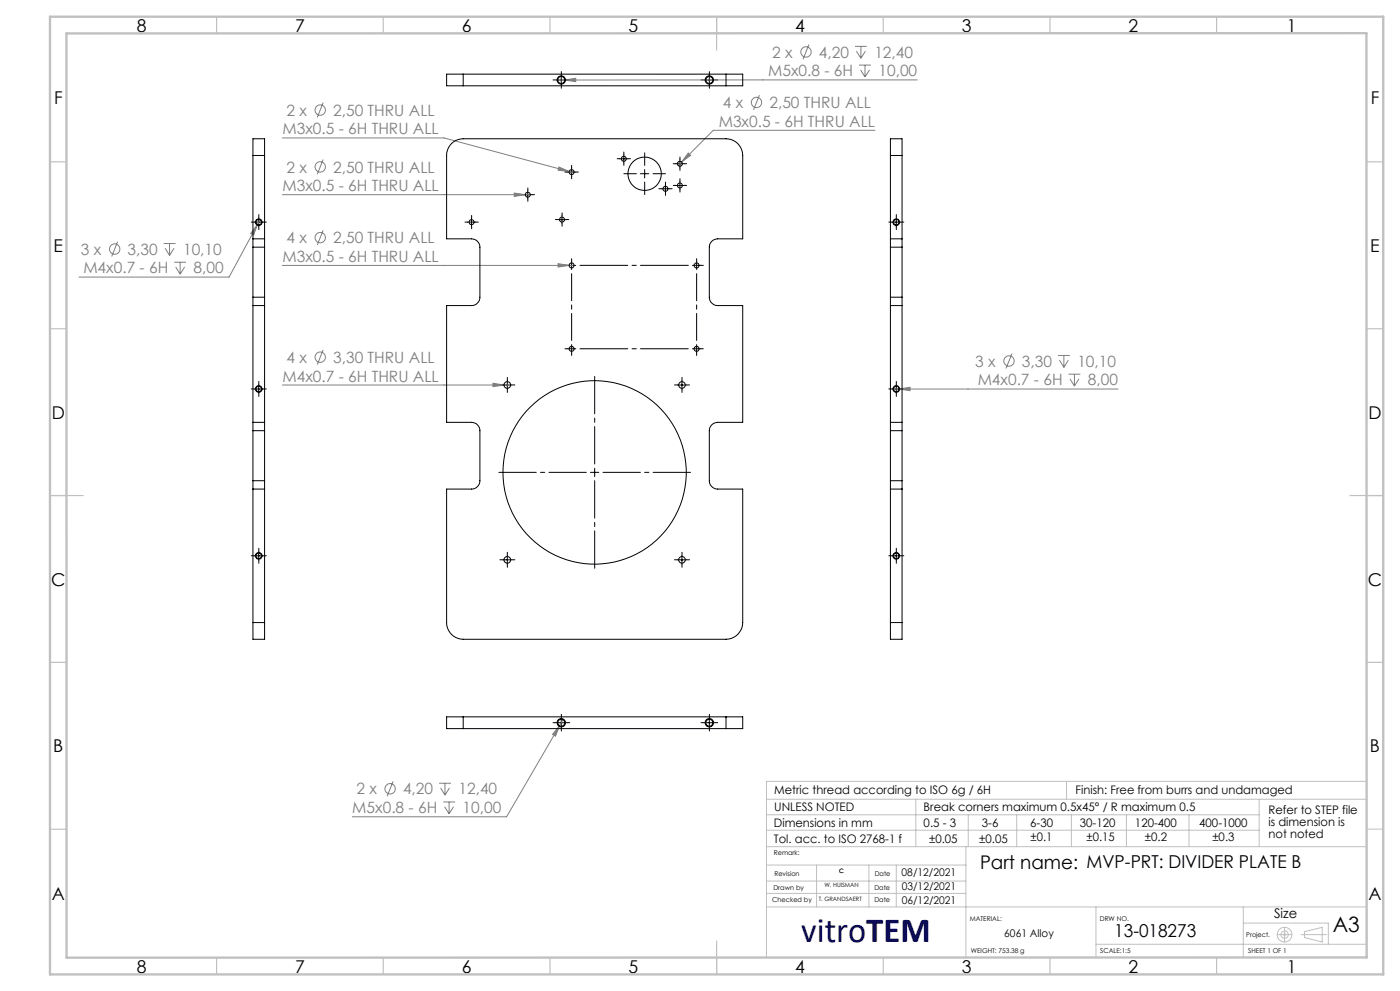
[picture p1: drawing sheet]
<svg xmlns="http://www.w3.org/2000/svg" width="420mm" height="297mm" viewBox="0 0 420 297" stroke-linecap="round" stroke-linejoin="round" font-family="sans-serif">
<g fill="none" stroke="#808080" stroke-width=".3">
<path d="M242.7 13.3l-1.8 4.5M256.5 13.9h3.5M256.9 15.3l1.4 2.2M257.7 19.5h3.6M258.3 13.9v3.6M259.5 19.5v3.6M259.6 15.3l-1.3 2.2M96.9 30.8l-1.7 4.4M169.4 24l3.3-.5v1zM227.8 28.5l-1.7 4.4M258.2 21l1.3 2.1M260.8 21l-1.3 2.1"/>
<path d="M262.5 39h-48.5l-10.6 10.6M275.2 24h-107.9M84.7 41.3h48.5l37.5 10.1M84.7 58.3h74.4M96.9 47.8l-1.7 4.4M154.3 57.9l3.3 .4-3.3 .6zM167.7 50.1l3 1.3-3.3-.4zM170.7 51.4l1.5 .4M206.5 45.9l.7 .7-2.7 1.9zM35.3 72.4l-1.8 4.5M49.1 73h3.6M49.5 74.4l1.4 2.1"/>
<path d="M50.9 73v3.5M52.2 74.4l-1.3 2.1M52.3 78.6h3.5M54 78.6v3.6M77.2 67.3l-1.1 3.1-.9-.4zM77.2 67.3l-8.5 15.7h-45M78 65.9l-.8 1.4M84.7 79.5h87.5M96.9 69l-1.7 4.4M167.4 79l3.3 .5-3.3 .5zM52.7 80l1.3 2.2M55.4 80l-1.4 2.2"/>
<path d="M84.7 115.4h68.5M96.9 104.8l-1.7 4.5M147.9 114.9l3.3 .5-3.3 .5zM268 116.6h67.4M269.7 116.6l3.3-.5v1zM303.6 106l-1.8 4.4M317.4 106.5h3.6M317.9 107.9l1.3 2.2M319.2 106.5v3.6M320.5 107.9l-1.3 2.2M320.6 112.1h3.5M321 113.6l1.3 2.1"/>
<path d="M322.3 112.1v3.6M323.7 113.6l-1.4 2.1M167.9 217.5l-1.2 3.1-.9-.5zM167.9 217.5l-15.9 27.3h-46.3M168.9 215.7l-1 1.8M117.9 234.2l-1.8 4.4M131.7 234.7h3.6M132.2 236.1l1.3 2.2M133.5 234.7v3.6M134.8 236.1l-1.3 2.2M133 240.3h3.5M133.4 241.8l1.3 2.1"/>
<path d="M134.7 240.3v3.6M136.1 241.8l-1.4 2.1"/>
<circle cx="241.8" cy="15.6" r="1.56"/>
<circle cx="96.1" cy="33" r="1.56"/>
<circle cx="226.9" cy="30.7" r="1.55"/>
<circle cx="96.1" cy="50" r="1.55"/>
<circle cx="34.4" cy="74.7" r="1.56"/>
<circle cx="96.1" cy="71.2" r="1.55"/>
<circle cx="96.1" cy="107.1" r="1.55"/>
<circle cx="302.7" cy="108.2" r="1.55"/>
<circle cx="117.1" cy="236.4" r="1.55"/>
</g>
<g fill="none" stroke="#c0c0c0" stroke-width=".3">
<path d="M229.9 239.5h180.1M274.7 239.5v14.2M320 234.2v5.3M377.8 239.5v14.2M410 234.2h-180.1v52.7M229.9 253.7h180.1M229.9 248.8h147.9M230 259.3h59.8M230 244.2h147.8M245 259.3v12.5M260.7 259.3v12.5M268.9 259.3v12.3"/>
<path d="M289.8 253.7v33.3M290.5 244.2v9.5M305 244.2v9.5M321.4 244.2v9.5M337.9 244.2v9.5M356.7 244.2v9.5M410 248.5h5M229.9 264.1h59.9M230 267.8h59.8M230 271.8h180M328.8 271.8v15.2M373 271.8v15.2"/>
<path d="M373 276.6h25.5v6.4M385.4 277.9v4.4M391.3 279.2l5.4-1.3v4.4l-5.4-1.3zM328.8 283h81.2M383.2 280.1h4.4M390.3 280.1h7.7"/>
<circle cx="385.4" cy="280.1" r=".26"/>
<circle cx="385.4" cy="280.1" r="1.11"/>
<circle cx="385.4" cy="280.1" r="2.21"/>
</g>
<g fill="none" stroke="#000" stroke-width=".3" stroke-dasharray="15.2 1.3 1.3 1.3">
<path d="M167.2 24h-1.3M168.4 22.7v-1.2M168.4 25.2v1.3M169.7 24h1.2M211.6 24h-1.3M212.8 22.7v-1.2M212.8 25.2v1.3M214.1 24h1.2M157.1 58.3h-.7M158.4 57.1v-.8M158.4 59.6v.7M159.6 58.3h.8"/>
<path d="M170.2 51.6h-.7M171.5 50.3v-.7M171.5 52.8v.8M172.7 51.6h.8M185.9 47.6h-.7M187.2 46.3v-.7M187.2 48.8v.8M188.4 47.6h.8M190.9 52.1h-3.7M193.4 49.6v-3.8M193.4 54.6v3.7M195.9 52.1h3.8"/>
<path d="M198.4 56.6h-.7M199.7 55.3v-.7M199.7 57.8v.8M200.9 56.6h.8M202.7 49.1h-.7M202.7 55.6h-.7M204 47.8v-.7M204 50.3v.8M204 54.3v-.7M204 56.8v.8M205.2 49.1h.8M205.2 55.6h.8"/>
<path d="M76.4 66.6h-1M77.6 65.3v-1M77.6 67.8v1M78.9 66.6h1M140.2 66.6h-.7M141.5 65.3v-.7M141.5 67.8v.8M142.7 66.6h.8M167.4 65.8h-.8M168.6 64.5v-.7M168.6 67v.8M169.9 65.8h.7"/>
<path d="M170.2 79.5h-.7M171.5 78.3v-.8M209 79.5v-1.2M209 79.5h-1.3M209 79.5v1.3M209 79.5h1.2M209 78.3v-.8M210.2 79.5h.8M267.6 66.6h-1M268.9 65.3v-1M268.9 67.8v1M270.1 66.6h1"/>
<path d="M76.4 116.6h-1M77.6 115.3v-1M77.6 117.8v1M78.9 116.6h1M151 115.4h-1M152.2 114.1v-1M152.2 116.6v1M153.5 115.4h1M170.2 104.5h-.7M171.5 104.5v-1.2M171.5 104.5h-1.3M171.5 104.5v1.3"/>
<path d="M171.5 104.5h1.2M171.5 105.8v.7M203.4 115.4h-1M204.6 114.1v-1M204.6 116.6v1M205.9 115.4h1M209 104.5v-1.2M209 104.5h-1.3M209 104.5v1.3M209 104.5h1.2M209 105.8v.7M210.2 104.5h.8"/>
<path d="M267.6 116.6h-1M268.9 115.3v-1M268.9 117.8v1M270.1 116.6h1M76.4 166.6h-1M77.6 165.3v-1M77.6 167.8v1M78.9 166.6h1M151 167.8h-1M152.2 166.5v-1M152.2 169v1M153.5 167.8h1"/>
<path d="M203.4 167.8h-1M204.6 166.5v-1M204.6 169v1M205.9 167.8h1M267.6 166.6h-1M268.9 165.3v-1M268.9 167.8v1M270.1 166.6h1M167.2 216.6h-1.3M168.4 215.3v-1.2M168.4 217.8v1.3M169.7 216.6h1.2"/>
<path d="M211.6 216.6h-1.3M212.8 215.3v-1.2M212.8 217.8v1.3M214.1 216.6h1.2"/>
</g>
<path d="M174 79.5h32.5M174 104.5h32.5" fill="none" stroke="#000" stroke-width=".3" stroke-dasharray="15.2 1.3 1.3 1.3" stroke-dashoffset=".9"/>
<path d="M171.5 102v-20M209 102v-20" fill="none" stroke="#000" stroke-width=".3" stroke-dasharray="15.2 1.3 1.3 1.3" stroke-dashoffset="7.1"/>
<path d="M178.4 139.1v-26.3M175.9 141.6h-26.2M178.4 144.1v26.2M180.9 141.6h26.3" fill="none" stroke="#000" stroke-width=".3" stroke-dasharray="15.2 1.3 1.3 1.3" stroke-dashoffset="4"/>
<g fill="none" stroke="#000" stroke-width=".3">
<path d="M167.1 24h2.6M168.4 22.7v2.5M211.6 24h2.5M212.8 22.7v2.5M157.1 58.3h2.5M158.3 57.1v2.5M170.2 51.6h2.5M171.5 50.3v2.5M185.9 47.6h2.5M187.1 46.3v2.5M192.1 52.1h2.5M193.4 50.8v2.5"/>
<path d="M198.4 56.6h2.5M199.6 55.3v2.5M202.7 49.1h2.5M202.7 55.6h2.5M204 47.8v2.5M204 54.3v2.5M76.4 66.6h2.5M77.6 65.3v2.5M140.2 66.6h2.5M141.5 65.3v2.5M167.4 65.8h2.5M168.6 64.6v2.5"/>
<path d="M170.2 79.5h2.5M171.5 78.3v2.5M267.6 66.6h2.5M268.9 65.3v2.5M76.4 116.6h2.5M77.6 115.3v2.5M150.9 115.4h2.5M152.2 114.1v2.5M203.3 115.4h2.5M204.6 114.1v2.5M267.6 116.6h2.5M268.9 115.3v2.5"/>
<path d="M177.1 141.6h2.5M178.4 140.3v2.5M76.4 166.6h2.5M77.6 165.3v2.5M150.9 167.8h2.5M152.2 166.5v2.5M203.3 167.8h2.5M204.6 166.5v2.5M267.6 166.6h2.5M268.9 165.3v2.5M167.1 216.6h2.6M168.4 215.4v2.4"/>
<path d="M211.6 216.6h2.5M212.8 215.4v2.4"/>
</g>
<g fill="none" stroke="#c0c0c0" stroke-width=".35">
<path d="M65 5v5M115 5v5M165 5v5M215 5v10M265 5v5M315 5v5M365 5v5M15 48.5h5M410 48.5h5M15 98.5h5M410 98.5h5M15 148.5h10"/>
<path d="M405 148.5h10M15 198.5h5M410 198.5h5M15 248.5h5M65 287v5M115 287v5M165 287v5M215 282v10M265 287v5M315 287v5M365 287v5"/>
</g>
<path d="M15 5h400v287h-400zM19.9 10l390-.1 .1 277-390 .1z" fill="none" stroke="#c0c0c0" stroke-width=".7"/>
<path d="M167.7 50.1l-.3 .9 3.3 .4zM154.3 57.9v1l3.3-.6zM167.4 79v1l3.3-.5zM147.9 114.9v1l3.3-.5zM206.5 45.9l-2 2.6 2.7-1.9zM269.7 116.6l3.3 .5v-1zM77.2 67.3l-2 2.7 .9 .4zM169.4 24l3.3 .5v-1zM167.9 217.5l-2.1 2.6 .9 .5z" fill="#808080"/>
<g fill="none" stroke="#000" stroke-width=".3">
<path d="M139 22.2h-5v3.5h5M139 22.2v3.5M139 22.2h78.8M139 25.7h78.8M217.8 22.2h5v3.5h-5M217.8 22.2v3.5M75.9 46.6v-5h3.5v5M75.9 46.6h3.5M75.9 46.6v25M79.4 46.6v25M135.4 43a5 5 0 0 1 3.6-1.4h78.8a5 5 0 0 1 5 5v25h-7.5a2.53 2.53 0 0 0-2.5 2.5v15a2.53 2.53 0 0 0 2.5 2.5h7.5v35h-7.5a2.53 2.53 0 0 0-2.5 2.5v15a2.53 2.53 0 0 0 2.5 2.5h7.5v40a5.1 5.1 0 0 1-5 5h-78.8a5 5 0 0 1-5-5v-40h7.5a2.53 2.53 0 0 0 2.5-2.5v-15a2.53 2.53 0 0 0-2.5-2.5h-7.5v-35h7.5a2.53 2.53 0 0 0 2.5-2.5v-15a2.53 2.53 0 0 0-2.5-2.5h-7.5v-25a5.2 5.2 0 0 1 1.4-3.6zM267.1 46.6v-5h3.5v5"/>
<path d="M267.1 46.6h3.5M267.1 46.6v25M270.6 46.6v25M75.9 71.6v2.5M75.9 71.6h3.5M75.9 74.1h3.5M75.9 74.1v15M79.4 71.6v2.5M79.4 74.1v15M267.1 71.6v2.5M267.1 71.6h3.5M267.1 74.1v15"/>
<path d="M267.1 74.1h3.5M270.6 71.6v2.5M270.6 74.1v15M75.9 89.1v2.5M75.9 91.6h3.5M75.9 89.1h3.5M75.9 91.6v35M79.4 89.1v2.5M79.4 91.6v35M267.1 89.1v2.5M267.1 91.6h3.5M267.1 91.6v35"/>
<path d="M267.1 89.1h3.5M270.6 89.1v2.5M270.6 91.6v35M75.9 126.6v2.5M75.9 126.6h3.5M75.9 129.1h3.5M75.9 129.1v15M79.4 126.6v2.5M79.4 129.1v15M267.1 126.6v2.5M267.1 126.6h3.5M267.1 129.1v15"/>
<path d="M267.1 129.1h3.5M270.6 126.6v2.5M270.6 129.1v15M75.9 144.1v2.5M75.9 146.6h3.5M75.9 144.1h3.5M75.9 146.6v40M79.4 144.1v2.5M79.4 146.6v40M267.1 144.1v2.5M267.1 146.6h3.5M267.1 146.6v40"/>
<path d="M267.1 144.1h3.5M270.6 144.1v2.5M270.6 146.6v40M75.9 186.6v5h3.5v-5M75.9 186.6h3.5M267.1 186.6v5h3.5v-5M267.1 186.6h3.5M139 214.8h-5v3.6h5M139 214.8v3.6M139 218.4h78.8M139 214.8h78.8M217.8 214.8h5v3.6h-5"/>
<path d="M217.8 214.8v3.6"/>
<circle cx="168.4" cy="24" r="1.05"/>
<circle cx="168.4" cy="24" r="1.24"/>
<circle cx="212.8" cy="24" r="1.05"/>
<circle cx="212.8" cy="24" r="1.24"/>
<circle cx="158.3" cy="58.4" r=".74"/>
<circle cx="171.5" cy="51.6" r=".74"/>
<circle cx="187.1" cy="47.6" r=".75"/>
<circle cx="193.4" cy="52.1" r="5"/>
<circle cx="199.6" cy="56.6" r=".75"/>
<circle cx="204" cy="55.6" r=".75"/>
<circle cx="204" cy="49.1" r=".74"/>
<circle cx="77.6" cy="66.6" r="1"/>
<circle cx="77.6" cy="66.6" r=".82"/>
<circle cx="141.5" cy="66.6" r=".76"/>
<circle cx="168.6" cy="65.8" r=".75"/>
<circle cx="171.5" cy="79.5" r=".75"/>
<circle cx="209" cy="79.5" r=".75"/>
<circle cx="268.9" cy="66.6" r=".82"/>
<circle cx="268.9" cy="66.6" r=".99"/>
<circle cx="77.6" cy="116.6" r="1"/>
<circle cx="77.6" cy="116.6" r=".82"/>
<circle cx="152.2" cy="115.4" r=".99"/>
<circle cx="171.5" cy="104.6" r=".75"/>
<circle cx="204.6" cy="115.4" r=".99"/>
<circle cx="209" cy="104.5" r=".75"/>
<circle cx="268.9" cy="116.6" r=".82"/>
<circle cx="268.9" cy="116.6" r=".99"/>
<circle cx="178.4" cy="141.6" r="27.5"/>
<circle cx="77.6" cy="166.6" r="1"/>
<circle cx="77.6" cy="166.6" r=".82"/>
<circle cx="152.2" cy="167.8" r=".99"/>
<circle cx="204.6" cy="167.8" r=".99"/>
<circle cx="268.9" cy="166.6" r=".82"/>
<circle cx="268.9" cy="166.6" r=".99"/>
<circle cx="168.4" cy="216.6" r="1.06"/>
<circle cx="168.4" cy="216.6" r="1.26"/>
<circle cx="212.8" cy="216.6" r="1.06"/>
<circle cx="212.8" cy="216.6" r="1.26"/>
</g>
<text font-size="10.6" fill="#000080" x="240.4" y="282.2">vitroTEM</text>
<text font-size="6.3" x="399.8" y="279.4">A3</text>
<text font-size="5.6" x="294" y="260.3">Part name: MVP-PRT: DIVIDER PLATE B</text>
<g font-size="5.3">
<text x="41" y="9.5">8</text>
<text x="88.5" y="9.5">7</text>
<text x="138.5" y="9.5">6</text>
<text x="188.5" y="9.5">5</text>
<text x="238.5" y="9.5">4</text>
<text x="288.5" y="9.5">3</text>
<text x="338.5" y="9.5">2</text>
<text x="386" y="9.5">1</text>
<text x="16.2" y="31.2">F</text>
<text x="411.2" y="31.2">F</text>
<text x="16.1" y="75.5">E</text>
<text x="411.1" y="75.5">E</text>
<text x="15.5" y="125.5">D</text>
<text x="410.5" y="125.5">D</text>
<text x="15.4" y="175.5">C</text>
<text x="410.4" y="175.5">C</text>
<text x="16" y="225.5">B</text>
<text x="411" y="225.5">B</text>
<text x="15.5" y="269.7">A</text>
<text x="410.5" y="269.7">A</text>
<text x="334.3" y="280.7">13-018273</text>
<text x="41" y="291.5">8</text>
<text x="88.5" y="291.5">7</text>
<text x="138.5" y="291.5">6</text>
<text x="188.5" y="291.5">5</text>
<text x="238.5" y="291.5">4</text>
<text x="288.5" y="291.5">3</text>
<text x="338.5" y="291.5">2</text>
<text x="386" y="291.5">1</text>
</g>
<g font-size="4.7" fill="#808080">
<text x="231.7" y="17.3">2 x</text>
<text x="245.7" y="17.3">4,20</text>
<text x="262.3" y="17.3">12,40</text>
<text x="230.5" y="22.9">M5x0.8 - 6H</text>
<text x="263.5" y="22.9">10,00</text>
<text x="86" y="34.7">2 x</text>
<text x="99.9" y="34.7">2,50 THRU ALL</text>
<text x="216.8" y="32.4">4 x</text>
<text x="230.8" y="32.4">2,50 THRU ALL</text>
<text x="84.7" y="40.3">M3x0.5 - 6H THRU ALL</text>
<text x="215.6" y="38">M3x0.5 - 6H THRU ALL</text>
<text x="86" y="51.7">2 x</text>
<text x="99.9" y="51.7">2,50 THRU ALL</text>
<text x="84.7" y="57.3">M3x0.5 - 6H THRU ALL</text>
<text x="24.3" y="76.3">3 x</text>
<text x="38.3" y="76.3">3,30</text>
<text x="54.9" y="76.3">10,10</text>
<text x="86" y="72.9">4 x</text>
<text x="99.9" y="72.9">2,50 THRU ALL</text>
<text x="25" y="82">M4x0.7 - 6H</text>
<text x="58.1" y="82">8,00</text>
<text x="84.7" y="78.5">M3x0.5 - 6H THRU ALL</text>
<text x="86" y="108.7">4 x</text>
<text x="99.9" y="108.7">3,30 THRU ALL</text>
<text x="292.6" y="109.9">3 x</text>
<text x="306.6" y="109.9">3,30</text>
<text x="323.2" y="109.9">10,10</text>
<text x="84.7" y="114.4">M4x0.7 - 6H THRU ALL</text>
<text x="293.3" y="115.5">M4x0.7 - 6H</text>
<text x="326.4" y="115.5">8,00</text>
<text x="106.9" y="238.1">2 x</text>
<text x="120.9" y="238.1">4,20</text>
<text x="137.5" y="238.1">12,40</text>
<text x="105.7" y="243.7">M5x0.8 - 6H</text>
<text x="138.8" y="243.7">10,00</text>
</g>
<text font-size="4" x="382.2" y="275.3">Size</text>
<g font-size="3.5">
<text x="232.3" y="238">Metric thread according to ISO 6g / 6H</text>
<text x="322.7" y="238">Finish: Free from burrs and undamaged</text>
<text x="232.3" y="243.2">UNLESS NOTED</text>
<text x="277.1" y="243.2">Break corners maximum 0.5x45° / R maximum 0.5</text>
<text x="380.5" y="244.1">Refer to STEP file</text>
<text x="232.2" y="247.9">Dimensions in mm</text>
<text x="277.1" y="247.9">0.5 - 3</text>
<text x="294.6" y="247.9">3-6</text>
<text x="309.1" y="247.9">6-30</text>
<text x="324" y="247.9">30-120</text>
<text x="340.5" y="247.9">120-400</text>
<text x="359.8" y="247.9">400-1000</text>
<text x="380.5" y="247.6">is dimension is</text>
<text x="380.5" y="251.1">not noted</text>
<text x="232.2" y="252.8">Tol. acc. to ISO 2768-1 f</text>
<text x="278.7" y="252.8">±0.05</text>
<text x="293.8" y="252.8">±0.05</text>
<text x="309.2" y="252.2">±0.1</text>
<text x="326" y="252.2">±0.15</text>
<text x="343.5" y="252.2">±0.2</text>
<text x="363.7" y="252.2">±0.3</text>
</g>
<g font-size="3.2">
<text x="270.5" y="262.7">08/12/2021</text>
<text x="270.5" y="266.8">03/12/2021</text>
<text x="270.5" y="270.9">06/12/2021</text>
<text x="301.3" y="280.8">6061 Alloy</text>
</g>
<g font-size="2">
<text x="232.2" y="256.1">Remark:</text>
<text x="232.3" y="262.6">Revision</text>
<text x="262.4" y="262.6">Date</text>
<text x="232" y="266.8">Drawn by</text>
<text x="262.3" y="266.8">Date</text>
<text x="231.7" y="270.4">Checked by</text>
<text x="262.3" y="270.4">Date</text>
<text x="290.9" y="276.1">MATERIAL:</text>
<text x="330" y="276.1">DRW NO.</text>
<text x="373.9" y="280.8">Project.</text>
<text x="291.3" y="285.6">WEIGHT: 753.38 g</text>
<text x="330.1" y="285.6">SCALE:1:5</text>
<text x="374.5" y="285.6">SHEET 1 OF 1</text>
</g>
<g font-size="1.8">
<text x="251.8" y="261.6">C</text>
<text x="245.6" y="270">T. GRANDSAERT</text>
<text x="247.3" y="265.7">W. HUISMAN</text>
</g>
</svg>
